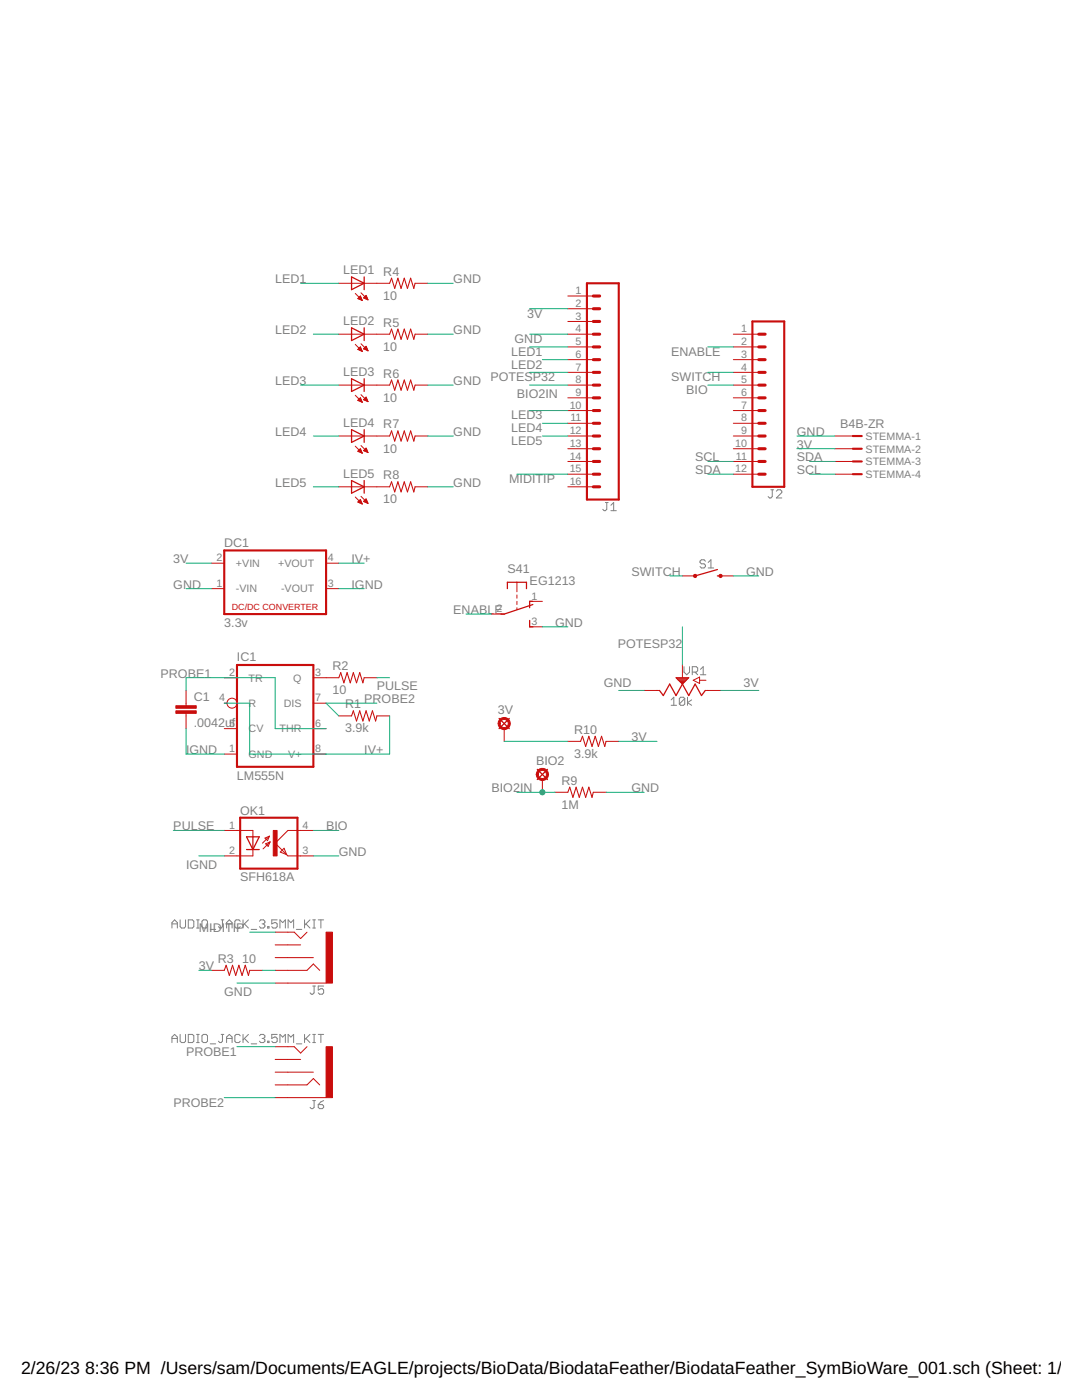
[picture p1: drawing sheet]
<svg xmlns="http://www.w3.org/2000/svg" width="216mm" height="279mm" viewBox="0 0 216 279" stroke-linecap="round" stroke-linejoin="round" font-family="sans-serif">
<g fill="none" stroke="#808080" stroke-width=".2">
<path d="M153.8 97.7h.6M154.1 97.7v1.4l-.3 .3h-.3l-.2-.3M154.9 98l.3-.3h.5l.3 .3v.3l-1.1 1.1h1.1M120.8 100.3h.5M121.1 100.3v1.3l-.3 .3h-.3l-.2-.3M121.9 101.9h1.1M121.9 100.8l.5-.5v1.6M140.8 112l-.3-.3h-.5l-.3 .3v.2l.3 .3h.5l.3 .3v.3l-.3 .2h-.5l-.3-.2M141.3 113.3h1.1M141.3 112.2l.6-.5v1.6M133.9 139.7l.6-.6v1.7M136.5 133.1v1l.5 .6 .6-.6v-1"/>
<path d="M136.6 139.4v1.1l-.2 .3h-.6l-.2-.3M136.6 139.4l-.2-.3h-.6l-.2 .3v1.1M136.6 139.4l-1 1.1M137.2 139.1v1.7M138 139.7l-.8 .5 .8 .6M138.1 134.1h.8l.3-.2v-.6l-.3-.2h-.8v1.6M138.7 134.1l.5 .6M139.8 133.6l.5-.5v1.6M139.8 134.7h1M133.9 140.8h1.1M34.3 185.2v-1.1l.5-.5 .6 .5v1.1M34.3 184.4h1.1"/>
<path d="M35.9 183.6v1.3l.3 .3h.6l.2-.3v-1.3M37.6 183.6h.8l.3 .3v1l-.3 .3h-.8zM39.2 185.2h.6M39.2 183.6h.6M39.5 183.6v1.6M40.3 183.9l.3-.3h.5l.3 .3v1l-.3 .3h-.5l-.3-.3zM42 185.5h1M44.1 183.6h.6M44.4 183.6v1.3l-.3 .3h-.2l-.3-.3M45.2 184.4h1.1M45.2 185.2v-1.1l.6-.5 .5 .5v1.1M47.9 183.9l-.2-.3h-.6l-.2 .3v1l.2 .3h.6l.2-.3"/>
<path d="M48.5 183.6v1.6M48.8 184.4l.8 .8M49.6 183.6l-1.1 1.1M50.1 185.5h1.1M51.8 183.9l.2-.3h.6l.3 .3v.2l-.3 .3M52.3 184.4h.3M52.6 184.4l.3 .3v.2l-.3 .3h-.6l-.2-.3M53.4 184.9h.3v.3h-.3zM55.3 183.6h-1.1v.8l.6-.3h.2l.3 .3v.5l-.3 .3h-.5l-.3-.3M55.9 185.2v-1.6l.5 .5 .5-.5v1.6M57.5 185.2v-1.6l.5 .5 .6-.5v1.6M59.1 185.5h1.1"/>
<path d="M60.8 183.6v1.6M61 184.4l.8 .8M61.8 183.6l-1 1.1M62.4 185.2h.5M62.4 183.6h.5M62.4 196.8h.5M62.7 183.6v1.6M62.7 196.8v1.3l-.3 .3h-.3l-.2-.3M63.5 183.6h1.1M64 183.6v1.6M64.6 196.8h-1.1v.8l.8-.3 .3 .3v.5l-.3 .3h-.5l-.3-.3M34.3 208.1v-1.1l.5-.6 .6 .6v1.1"/>
<path d="M34.3 207.2h1.1M35.9 206.4v1.4l.3 .3h.6l.2-.3v-1.4M37.6 206.4h.8l.3 .3v1.1l-.3 .3h-.8zM39.2 208.1h.6M39.2 206.4h.6M39.5 206.4v1.7M40.6 206.4h.5l.3 .3v1.1l-.3 .3h-.5l-.3-.3v-1.1zM42 208.3h1M44.1 206.4h.6M44.4 206.4v1.4l-.3 .3h-.2l-.3-.3M45.2 208.1v-1.1l.6-.6 .5 .6v1.1M45.2 207.2h1.1"/>
<path d="M47.9 206.7l-.2-.3h-.6l-.2 .3v1.1l.2 .3h.6l.2-.3M48.5 206.4v1.7M48.8 207.2l.8 .9M49.6 206.4l-1.1 1.1M50.1 208.3h1.1M51.8 206.7l.2-.3h.6l.3 .3v.3l-.3 .2M52.3 207.2h.3M52.6 207.2l.3 .3v.3l-.3 .3h-.6l-.2-.3M53.4 207.8h.3v.3h-.3zM55.3 206.4h-1.1v.8l.6-.2h.2l.3 .2v.6l-.3 .3h-.5l-.3-.3M55.9 208.1v-1.7l.5 .6 .5-.6v1.7M57.5 208.1v-1.7l.5 .6 .6-.6v1.7"/>
<path d="M59.1 208.3h1.1M60.8 206.4v1.7M61 207.2l.8 .9M61.8 206.4l-1 1.1M62.4 208.1h.5M62.4 206.4h.5M62.4 219.6h.5M62.7 206.4v1.7M62.7 219.6v1.4l-.3 .3h-.3l-.2-.3M63.5 206.4h1.1M64 206.4v1.7M64.6 219.6l-.6 .3-.5 .6"/>
<path d="M63.5 220.5h.8l.3 .2v.3l-.3 .3h-.5l-.3-.3z"/>
</g>
<path d="M117.1 56.5h6.4v43.2h-6.4zM150.1 64.2h6.4v33h-6.4zM170.2 87h1.8M170.2 89.6h1.8M170.2 92.1h1.8M170.2 94.6h1.8M44.7 109.9h20.4v12.7h-20.4zM47.3 132.7h15.2v20.3h-15.2zM47.9 163.2h11.5v10.2h-11.5z" fill="none" stroke="#c90d0c" stroke-width=".42"/>
<g fill="none" stroke="#c90d0c" stroke-width=".2">
<path d="M67.6 56.5h10.1M70.9 58.6l1.4 1.4M71.4 59.6l.5-.5 .4 .9zM71.5 59.6h.6M71.5 59.5h.6M71.6 59.4h.5M71.7 59.2h.3M71.8 59.7h.4M71.9 59.1h.1M72 58.4l1.4 1.4M72.1 59.9h.1M72.6 59.4h.6"/>
<path d="M72.6 59.5h.7M72.7 59.2h.5M72.9 59.1h.2M72.9 59.6h.4M73 59h.1M73 58.9l.4 .9-.9-.3zM73.2 59.7h.2M82.8 56.5h2.6M113.3 59.1h5.1M67.6 66.7h10.1M67.6 76.9h10.1M70.9 68.7l1.4 1.4"/>
<path d="M70.9 78.9l1.4 1.4M71.4 69.7h.7M71.4 79.9h.7M71.5 69.6h.6M71.5 79.8h.6M71.6 69.5h.4M71.7 79.6h.3M71.7 69.9h.5M71.8 69.4h.2M71.8 79.5h.2M71.9 69.3h.1M71.9 69.2l-.5 .5 .9 .4"/>
<path d="M71.9 69.2l.4 .9M71.9 79.4l-.5 .5 .9 .4M71.9 79.4l.4 .9M71.9 79.4h.1M72 70h.2M72 68.6l1.4 1.4M72 78.8l1.4 1.4M72.3 70.1h.1M72.6 79.8h.7M72.6 69.6h.7M72.6 69.5h.6M72.7 79.6h.5"/>
<path d="M72.8 69.4h.4M72.8 79.9h.5M72.8 79.5h.4M72.9 69.7h.4M72.9 69.3h.2M72.9 79.4h.2M73 69.2h.1M73 69.1l.4 .9-.9-.4zM73 79.3l-.5 .5 .9 .4M73 79.3l.4 .9M73 79.3h.1M73.2 69.9h.2"/>
<path d="M82.8 66.7h2.6M82.8 76.9h2.6M113.3 66.7h5.1M113.3 69.2h5.1M113.3 76.9h5.1M113.3 79.4h5.1M113.3 61.6h5.1M113.3 64.2h5.1M113.3 71.8h5.1M113.3 74.3h5.1M146.3 66.7h5.1M146.3 69.2h5.1"/>
<path d="M146.3 76.9h5.1M146.3 79.4h5.1M146.3 71.8h5.1M146.3 74.3h5.1M67.6 87h10.1M67.6 97.2h10.1M70.9 89l1.4 1.4M70.9 99.2l1.4 1.4M71.4 90.1l.5-.5 .4 .8zM71.5 90h.6M71.6 89.9h.5M71.6 90.1h.6"/>
<path d="M71.6 80h.6M71.7 89.8h.3M71.7 99.9h.3M71.8 89.6h.2M71.8 99.8h.1M71.9 90.3h.3M71.9 80.1h.3M72 88.9l1.4 1.4M72 99.1l1.4 1.4M72.2 90.4h.1M72.2 80.2h.1M72.6 89.9h.7"/>
<path d="M72.7 89.8h.5M72.7 99.9h.5M72.7 90h.6M72.8 89.6h.4M72.9 99.8h.3M72.9 89.5h.2M73 99.7h.1M73 90.1h.4M73 89.4l.4 .9-.9-.4zM73.1 80h.3M73.3 90.3h.1M73.4 80.1h.1"/>
<path d="M82.8 87h2.6M82.8 97.2h2.6M113.3 87h5.1M113.3 89.6h5.1M113.3 97.2h5.1M113.3 81.9h5.1M113.3 84.5h5.1M113.3 92.1h5.1M113.3 94.6h5.1M146.3 87h5.1M146.3 89.6h5.1M146.3 81.9h5.1"/>
<path d="M146.3 84.5h5.1M146.3 92.1h5.1M146.3 94.6h5.1M166.6 87h5.1M166.6 89.6h5.1M166.6 92.1h5.1M166.6 94.6h5.1M42.2 112.4h2.5M42.2 117.5h2.5M65.1 112.4h2.5M65.1 117.5h2.5M71.4 100.2l.5-.5 .4 .9z"/>
<path d="M71.5 100.1h.6M71.5 100.3h.7M71.6 100h.5M71.8 100.4h.4M72.1 100.5h.2M72.5 100.1l.5-.5 .4 .9zM72.6 100h.6M72.7 100.1h.6M73 100.3h.3M73.2 100.4h.2M103.1 116.2v1.9M103.1 118.7v.7"/>
<path d="M136.2 114.9h2.5M143.8 114.9h2.5M37.1 137.8v3M44.7 135.3h2.6M62.5 135.3h5.1M72.7 135.3h2.5M98.1 122.6h2.5M103.1 120v.6M103.1 121.3v.4M105.7 125.1h2.5M105.7 120h2.5M128.5 137.8h3.1"/>
<path d="M136.2 132.7v2.6M138.3 135.8l1.3-.7v1.3zM139.6 135.8h1.3M140.7 137.8h3.1M37.1 142.4v3M44.7 140.3h.6M44.7 145.4h2.6M44.7 150.5h2.6M62.5 140.3h2.6M62.5 145.4h2.6M62.5 150.5h2.6M67.6 142.9h2.5"/>
<path d="M75.2 142.9h2.5M100.6 145.4v2.6M108.2 155.6v2.5M110.8 158.1h2.5M113.3 148h2.5M118.4 158.1h2.5M120.9 148h2.6M44.7 165.7h5.8v1.3M50.5 169.5v1.3h-5.8M52.9 167.3l.9-.4-.4 .9zM53 168.4l.9-.4-.4 .9zM53.8 166.9l-1.4 1.4"/>
<path d="M53.9 168l-1.4 1.4M55.9 170.1l.8-.8 .5 1.3zM57.2 170.6l.2 .2h5.1M62.5 165.7h-5.1l-2.5 2.6 2.3 2.3M42.2 193.7h2.5M49.8 193.7h2.6M54.9 193.7h6.4l1.2-1.3 1.3 1.3M54.9 186h3.8l1.3 1.3 1.3-1.3M54.9 196.2h10.2M54.9 191.1h7.6M54.9 188.6h5.1M54.9 208.9h3.8l1.3 1.3 1.3-1.3"/>
<path d="M54.9 216.5h6.4l1.2-1.3 1.3 1.3M54.9 219.1h10.2M54.9 214h7.6M54.9 211.4h5.1"/>
<circle cx="46.3" cy="140.3" r=".99"/>
</g>
<g fill="none" stroke="#c90d0c" stroke-width=".25">
<path d="M70.1 55.3l2.6 1.2-2.6 1.3zM72.7 55.3v2.5M70.1 65.4l2.6 1.3-2.6 1.3zM70.1 75.6l2.6 1.3-2.6 1.2zM72.7 65.4v2.6M72.7 75.6v2.5M70.1 85.7l2.6 1.3-2.6 1.3zM70.1 95.9l2.6 1.3-2.6 1.2zM72.7 85.7v2.6M72.7 95.9v2.5M101.2 117.5v-1.3h3.9v1.3M143.2 114.9h.6"/>
<path d="M143.2 113.7l-4.5 1.2M105.7 123.8v1.3h.6M106.3 120.6l-5.7 2h-.6M106.3 120h-.6v1.3M131.6 137.8l.8 1 1.2-2.3 1.3 2.3 1.3-2.3 1.2 2.3 1.3-2.3 1.3 2.3 .7-1M99.6 143.4l2 2M101.6 143.4l-2 2M107.2 153.5l2 2.1M109.2 153.5l-2 2.1M49.2 167h2.5l-1.2 2.5zM49.2 169.5h2.5M50.5 167v2.5"/>
</g>
<g fill="#c90d0c" stroke="#c90d0c" stroke-width=".2">
<path d="M54.5 165.7h.8v5.1h-.8z"/>
<path d="M35.1 140.8h4.1v.6h-4.1z"/>
<path d="M35.1 141.9h4.1v.5h-4.1z"/>
<path d="M65.1 186h1.2v10.2h-1.2z"/>
<path d="M65.1 208.9h1.2v10.2h-1.2z"/>
</g>
<g fill="#c90d0c" stroke="#c90d0c" stroke-width=".2">
<path d="M107.4 153.6a1.22 1.22 0 0 1 1.9 .4 1.22 1.22 0 0 1-.8 1.7 1.22 1.22 0 0 1-1.5-1.1h.4a.82 .82 0 0 1 1.2-.7 .82 .82 0 0 1 .1 1.3 .82 .82 0 0 1-1.3-.4v-.2h-.4z" fill-rule="evenodd"/>
<path d="M99.8 143.5a1.21 1.21 0 0 1 1.9 .3 1.21 1.21 0 0 1-.8 1.7 1.21 1.21 0 0 1-1.5-1.1h.4a.82 .82 0 0 1 1.2-.7 .82 .82 0 0 1 .1 1.4 .82 .82 0 0 1-1.3-.5v-.2h-.4z" fill-rule="evenodd"/>
<circle cx="138.7" cy="114.9" r=".33"/>
<circle cx="143.8" cy="114.9" r=".33"/>
</g>
<g fill="none" stroke="#c90d0c" stroke-width=".21">
<path d="M77.7 56.5l.4-1 .7 2.1 .6-2.1 .6 2.1 .7-2.1 .6 2.1 .6-2.1 .7 2.1 .2-1.1M77.7 66.7l.4-1 .7 2 .6-2 .6 2 .7-2 .6 2 .6-2 .7 2 .2-1M77.7 76.9l.4-1.1 .7 2.1 .6-2.1 .6 2.1 .7-2.1 .6 2.1 .6-2.1 .7 2.1 .2-1M77.7 87l.4-1 .7 2 .6-2 .6 2 .7-2 .6 2 .6-2 .7 2 .2-1M77.7 97.2l.4-1 .7 2 .6-2 .6 2 .7-2 .6 2 .6-2 .7 2 .2-1M67.6 135.3l.4-1.1 .6 2.1 .7-2.1 .6 2.1 .6-2.1 .6 2.1 .7-2.1 .6 2.1 .3-1M134.9 135.3h2.5l-1.2 1.2zM135 135.3h2.3M135.1 135.5h2.1M135.3 135.7h1.7M135.5 135.9h1.3M135.7 136h1"/>
<path d="M135.8 136.2h.7M136 136.4h.3M70.1 142.9l.4-1 .6 2 .7-2 .6 2 .6-2 .7 2 .6-2 .7 2 .2-1M113.3 158.1l.4-1 .6 2 .7-2 .6 2 .6-2 .7 2 .6-2 .6 2 .3-1M115.8 148l.4-1.1 .7 2.1 .6-2.1 .6 2.1 .7-2.1 .6 2.1 .6-2.1 .7 2.1 .2-1M44.7 193.7l.4-1.1 .7 2.1 .6-2.1 .6 2.1 .7-2.1 .6 2.1 .6-2.1 .7 2.1 .2-1"/>
</g>
<g fill="none" stroke="#c90d0c" stroke-width=".61">
<path d="M118.4 59.1h1.3M118.4 64.2h1.3M118.4 61.6h1.3M118.4 69.2h1.3M118.4 66.7h1.3M118.4 71.8h1.3M118.4 74.3h1.3M118.4 76.9h1.3M118.4 79.4h1.3M151.4 69.2h1.3M151.4 66.7h1.3M151.4 71.8h1.3"/>
<path d="M151.4 74.3h1.3M151.4 76.9h1.3M151.4 79.4h1.3M118.4 81.9h1.3M118.4 84.5h1.3M118.4 87h1.3M118.4 89.6h1.3M118.4 92.1h1.3M118.4 94.6h1.3M118.4 97.2h1.3M151.4 81.9h1.3M151.4 84.5h1.3"/>
<path d="M151.4 87h1.3M151.4 89.6h1.3M151.4 92.1h1.3M151.4 94.6h1.3"/>
</g>
<g fill="none" stroke="#0dab76" stroke-width=".2">
<path d="M60 56.5h7.6M85.4 56.5h5M60 76.9h7.6M62.5 66.7h5.1M85.4 66.7h5M85.4 76.9h5M105.7 74.3h7.6M105.7 61.6h7.6M105.7 66.7h7.6M105.7 76.9h7.6M105.7 69.2h7.6M108.2 71.8h5.1"/>
<path d="M141.2 74.3h5.1M141.2 76.9h5.1M141.2 69.2h5.1M62.5 87h5.1M62.5 97.2h5.1M85.4 87h5M85.4 97.2h5M103.1 94.6h10.2M105.7 81.9h7.6M108.2 87h5.1M108.2 84.5h5.1M141.2 94.6h5.1"/>
<path d="M141.2 92.1h5.1M159 89.6h7.6M159 87h7.6M161.5 94.6h5.1M161.5 92.1h5.1M37.1 112.4h5.1M37.1 117.5h5.1M67.6 112.4h5.1M67.6 117.5h5.1M133.6 114.9h2.6M146.3 114.9h5.1M37.1 137.8v-2.5h17.8v10.1h10.2"/>
<path d="M75.2 135.3h2.5M93 122.6h5.1M108.2 125.1h5.1M123.5 137.8h5M136.2 125.1v7.6M143.8 137.8h7.6M37.1 145.4v5.1h7.6M44.7 140.3h5.1v10.2h27.9v-7.6M75.2 140.3h-10.1l2.5 2.6M100.6 148h12.7M103.1 158.1h7.7M120.9 158.1h7.6"/>
<path d="M123.5 148h7.6M34.6 165.7h10.1M39.7 170.8h5M62.5 170.8h5.1M62.5 165.7h5.1M39.7 193.7h2.5M47.3 196.2h7.6M49.8 186h5.1M52.4 193.7h2.5M44.7 219.1h10.2M47.3 208.9h7.6"/>
</g>
<circle cx="108.2" cy="158.1" r=".51" fill="#0dab76" stroke="#0dab76" stroke-width=".2"/>
<g font-size="3.5">
<text x="4.2" y="274.2">2/26/23</text>
<text x="17" y="274.2">8:36 PM /Users/sam/Documents/EAGLE/projects/BioData/BiodataFeather/BiodataFeather_SymBioWare_001.sch (Sheet: 1/1)</text>
</g>
<g font-size="2.5" fill="#808080">
<text x="54.9" y="56.5">LED1</text>
<text x="68.5" y="54.8">LED1</text>
<text x="76.5" y="59.8">10</text>
<text x="76.5" y="55">R4</text>
<text x="90.5" y="56.5">GND</text>
<text x="68.5" y="64.9">LED2</text>
<text x="76.5" y="65.2">R5</text>
<text x="105.2" y="63.4">3V</text>
<text x="54.9" y="66.7">LED2</text>
<text x="76.5" y="70">10</text>
<text x="90.5" y="66.7">GND</text>
<text x="102" y="71">LED1</text>
<text x="102.7" y="68.5">GND</text>
<text x="133.9" y="71">ENABLE</text>
<text x="54.9" y="76.9">LED3</text>
<text x="68.5" y="75.1">LED3</text>
<text x="76.5" y="75.4">R6</text>
<text x="90.5" y="76.9">GND</text>
<text x="97.9" y="76.1">POTESP32</text>
<text x="102" y="73.5">LED2</text>
<text x="133.9" y="76.1">SWITCH</text>
<text x="76.5" y="80.2">10</text>
<text x="102" y="83.7">LED3</text>
<text x="103.1" y="79.4">BIO2IN</text>
<text x="136.9" y="78.6">BIO</text>
<text x="54.9" y="87">LED4</text>
<text x="68.5" y="85.2">LED4</text>
<text x="76.5" y="85.5">R7</text>
<text x="90.5" y="87">GND</text>
<text x="102" y="86.2">LED4</text>
<text x="102" y="88.8">LED5</text>
<text x="159" y="89.5">3V</text>
<text x="159" y="87">GND</text>
<text x="167.6" y="85.5">B4B-ZR</text>
<text x="68.5" y="95.4">LED5</text>
<text x="76.5" y="90.3">10</text>
<text x="76.5" y="95.7">R8</text>
<text x="138.7" y="92.1">SCL</text>
<text x="138.7" y="94.6">SDA</text>
<text x="159" y="94.6">SCL</text>
<text x="159" y="92.1">SDA</text>
<text x="54.9" y="97.2">LED5</text>
<text x="76.5" y="100.5">10</text>
<text x="90.5" y="97.2">GND</text>
<text x="101.6" y="96.4">MIDITIP</text>
<text x="34.6" y="112.4">3V</text>
<text x="44.7" y="109.2">DC1</text>
<text x="70.1" y="112.4">IV+</text>
<text x="34.6" y="117.5">GND</text>
<text x="70.1" y="117.5">IGND</text>
<text x="101.2" y="114.3">S41</text>
<text x="105.7" y="116.8">EG1213</text>
<text x="126" y="114.9">SWITCH</text>
<text x="148.9" y="114.9">GND</text>
<text x="44.7" y="125.1">3.3v</text>
<text x="90.5" y="122.6">ENABLE</text>
<text x="110.8" y="125.1">GND</text>
<text x="47.3" y="132">IC1</text>
<text x="123.2" y="129.4">POTESP32</text>
<text x="32" y="135.3">PRO</text>
<text x="37.5" y="135.3">BE1</text>
<text x="66.3" y="133.8">R2</text>
<text x="75.2" y="137.8">PULSE</text>
<text x="120.5" y="137">GND</text>
<text x="148.3" y="137">3V</text>
<text x="38.6" y="140">C1</text>
<text x="66.3" y="138.6">10</text>
<text x="68.9" y="141.4">R1</text>
<text x="72.7" y="140.3">PROBE2</text>
<text x="99.3" y="142.5">3V</text>
<text x="38.6" y="145">.0042uf</text>
<text x="68.9" y="146.2">3.9k</text>
<text x="114.6" y="146.5">R10</text>
<text x="126" y="148">3V</text>
<text x="37.1" y="150.5">I</text>
<text x="37.8" y="150.5">GND</text>
<text x="47.3" y="155.7">LM555N</text>
<text x="72.7" y="150.5">IV+</text>
<text x="107" y="152.7">BIO2</text>
<text x="114.6" y="151.3">3.9k</text>
<text x="98.1" y="158.1">BIO2IN</text>
<text x="112" y="161.4">1M</text>
<text x="112" y="156.6">R9</text>
<text x="126" y="158.1">GND</text>
<text x="34.6" y="165.7">PULSE</text>
<text x="47.9" y="162.6">OK1</text>
<text x="65.1" y="165.7">BIO</text>
<text x="37.1" y="173.3">IGND</text>
<text x="67.6" y="170.8">GND</text>
<text x="47.9" y="175.9">SFH618A</text>
<text x="39.7" y="186">MIDITIP</text>
<text x="39.7" y="193.7">3V</text>
<text x="43.5" y="192.2">R3</text>
<text x="48.3" y="192.1">10</text>
<text x="44.7" y="198.7">GND</text>
<text x="37.1" y="210.7">PROBE1</text>
<text x="34.6" y="220.8">PROBE2</text>
</g>
<g font-size="2.1" fill="#808080">
<text x="114.9" y="58.7">1</text>
<text x="114.9" y="61.3">2</text>
<text x="114.9" y="63.8">3</text>
<text x="114.9" y="66.3">4</text>
<text x="114.9" y="68.9">5</text>
<text x="114.9" y="71.4">6</text>
<text x="147.9" y="66.3">1</text>
<text x="147.9" y="68.9">2</text>
<text x="147.9" y="71.4">3</text>
<text x="114.9" y="74">7</text>
<text x="114.9" y="76.5">8</text>
<text x="147.9" y="74">4</text>
<text x="147.9" y="76.5">5</text>
<text x="113.7" y="81.6">10</text>
<text x="114.9" y="79">9</text>
<text x="147.9" y="79">6</text>
<text x="147.9" y="81.6">7</text>
<text x="113.7" y="86.7">12</text>
<text x="113.7" y="89.2">13</text>
<text x="113.8" y="84.1">11</text>
<text x="146.7" y="89.2">10</text>
<text x="147.9" y="84.1">8</text>
<text x="147.9" y="86.7">9</text>
<text x="172.7" y="87.8">STEMMA-1</text>
<text x="113.7" y="91.7">14</text>
<text x="113.7" y="94.3">15</text>
<text x="146.7" y="94.3">12</text>
<text x="146.8" y="91.7">11</text>
<text x="172.7" y="90.3">STEMMA-2</text>
<text x="172.7" y="92.8">STEMMA-3</text>
<text x="172.7" y="95.4">STEMMA-4</text>
<text x="113.7" y="96.8">16</text>
<text x="43.2" y="112">2</text>
<text x="47.1" y="113.2">+VIN</text>
<text x="55.5" y="113.2">+VOUT</text>
<text x="65.4" y="112">4</text>
<text x="43.2" y="117.1">1</text>
<text x="47.1" y="118.2">-VIN</text>
<text x="56.1" y="118.2">-VOUT</text>
<text x="65.4" y="117.1">3</text>
<text x="106" y="119.7">1</text>
<text x="99.1" y="122.2">2</text>
<text x="106" y="124.7">3</text>
<text x="45.7" y="134.9">2</text>
<text x="49.6" y="136">TR</text>
<text x="58.5" y="136">Q</text>
<text x="62.9" y="134.9">3</text>
<text x="43.8" y="140">4</text>
<text x="49.6" y="141.1">R</text>
<text x="56.6" y="141.1">DIS</text>
<text x="62.9" y="140">7</text>
<text x="45.7" y="145.1">5</text>
<text x="49.6" y="146.2">CV</text>
<text x="55.8" y="146.2">THR</text>
<text x="62.9" y="145.1">6</text>
<text x="45.7" y="150.1">1</text>
<text x="49.6" y="151.3">GND</text>
<text x="57.5" y="151.3">V+</text>
<text x="62.9" y="150.1">8</text>
<text x="45.7" y="165.4">1</text>
<text x="60.3" y="165.4">4</text>
<text x="45.7" y="170.5">2</text>
<text x="60.3" y="170.5">3</text>
</g>
<text font-size="1.8" fill="#c90d0c" x="46.3" y="121.7">DC/DC CONVERTER</text>
</svg>
